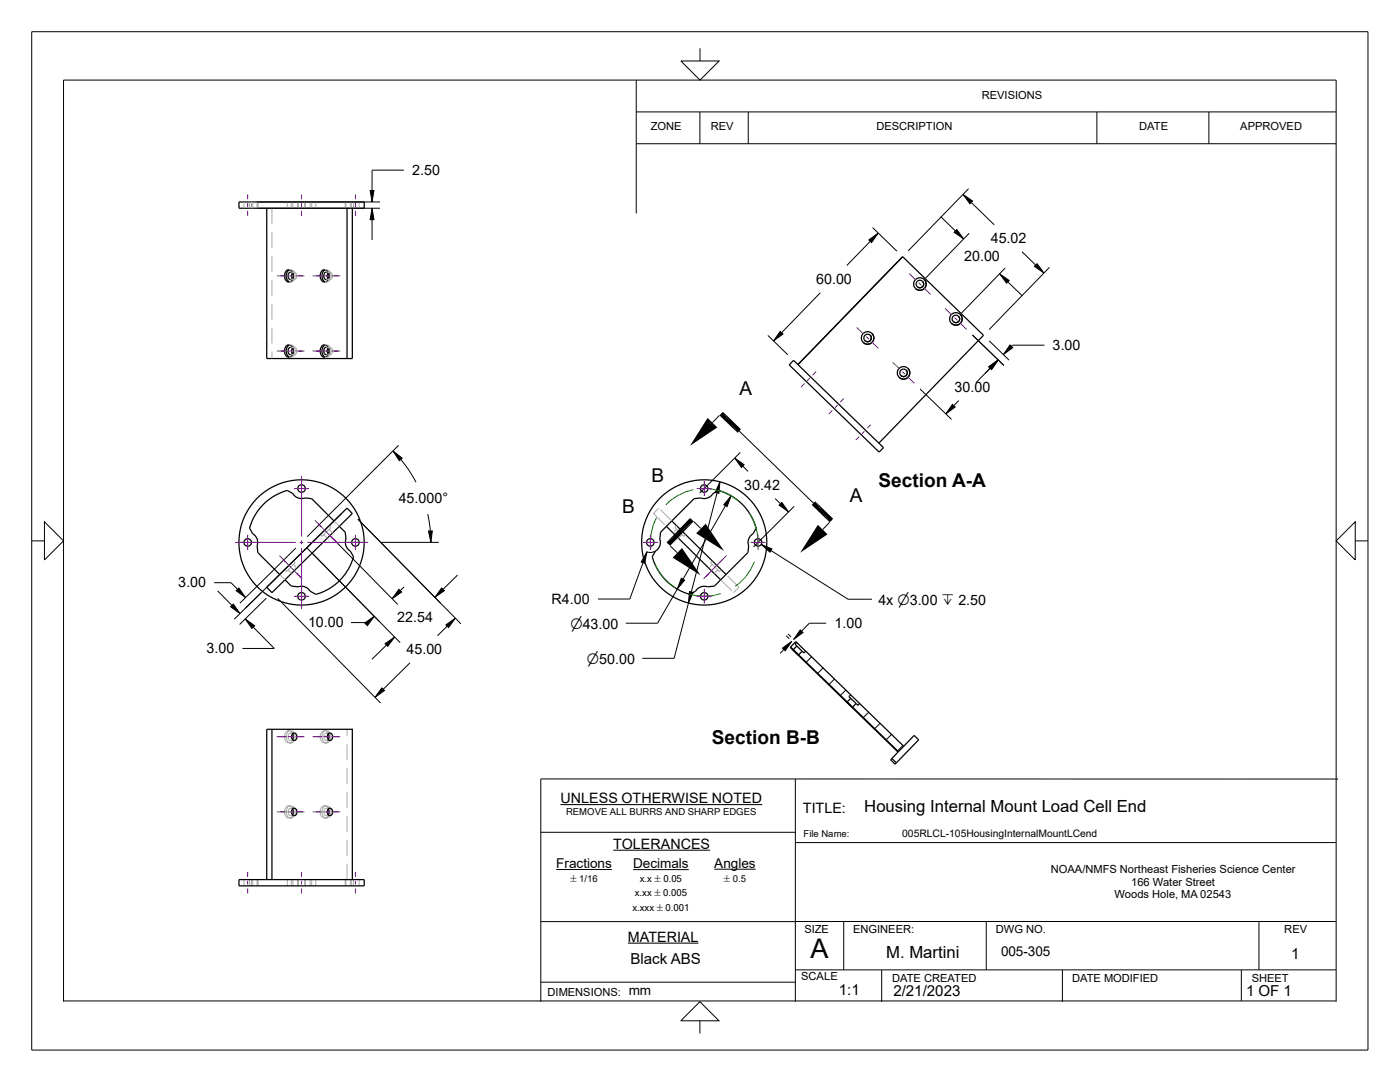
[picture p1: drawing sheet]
<svg xmlns="http://www.w3.org/2000/svg" width="279mm" height="216mm" viewBox="0 0 279 216" stroke-linecap="round" stroke-linejoin="round" font-family="sans-serif">
<g fill="none" stroke="#000" stroke-width=".25">
<path d="M47.7 40.3h25v1.3h-25zM53.2 41.6v29.9h17.1v-29.9M57.2 54a1.03 1.03 0 0 1 1.2 .2 1.03 1.03 0 0 1 .1 1.2 .86 .86 0 0 1-.8 .9 .86 .86 0 0 1-.9-.9v-.7zM57.7 54.5a.63 .63 0 0 1 .8 .1 .63 .63 0 0 1 0 .8 .53 .53 0 0 1-.7 .3 .53 .53 0 0 1-.3-.6zM57.8 53.8a1.39 1.39 0 0 0 0 2.5M58.4 54.5l-.2 .4 .2 .7M64.2 54.1a.87 .87 0 0 1 1.1-.1 .87 .87 0 0 1 .4 .9 .99 .99 0 0 1-.3 1.1 .99 .99 0 0 1-1.1 .1l-.4-.9 .1-.6zM64.8 54.5a.64 .64 0 0 1 .8 .1 .64 .64 0 0 1 0 .8 .54 .54 0 0 1-.7 .3 .54 .54 0 0 1-.3-.6zM65 53.8a1.41 1.41 0 0 0 0 2.5M65.5 54.5l-.2 .4 .2 .7M69.3 41.6v29.9M180.1 51.2h.1"/>
<path d="M180.1 51.2l-20.9 21.5M180.1 51.2l16.2 15.7-20.9 21.5M184.5 55.8a1.25 1.25 0 0 1 0 1.7 1.25 1.25 0 0 1-1.8 .1M184.5 55.8a1.26 1.26 0 0 1 0 1.7 1.26 1.26 0 0 1-1.8 .1M184.5 55.8a1.25 1.25 0 0 0-1.8 0 1.25 1.25 0 0 0 0 1.8M57.2 69a.94 .94 0 0 1 1 .1 .94 .94 0 0 1 .4 .9 .92 .92 0 0 1-.4 1.1 .92 .92 0 0 1-1.1-.1l-.3-1 .1-.6zM57.7 69.4a.72 .72 0 0 1 .9 .5 .72 .72 0 0 1-.4 .8 .74 .74 0 0 1-.7-.5 .74 .74 0 0 1 .2-.8zM57.8 68.8a1.41 1.41 0 0 0 0 2.5M58.4 69.5l-.1 .1a.97 .97 0 0 0 .1 1M64.2 69a.91 .91 0 0 1 1.1 0 .91 .91 0 0 1 .4 1 .92 .92 0 0 1-.4 1.1 .92 .92 0 0 1-1.1-.1l-.3-.8 .1-.6zM64.8 69.5a.58 .58 0 0 1 .7 0 .58 .58 0 0 1 .2 .7 .57 .57 0 0 1-.7 .6 .57 .57 0 0 1-.4-.9zM65 68.8a1.43 1.43 0 0 0 0 2.5"/>
<path d="M65.5 69.5l-.2 .4 .2 .7M158.4 71.9l17.9 17.4-.8 .9-18-17.4zM174 66.5a1.24 1.24 0 0 1 0 1.8 1.24 1.24 0 0 1-1.7 0M180.8 73.9a.76 .76 0 0 0-1 0 .76 .76 0 0 0 0 1M180.8 73.9a.76 .76 0 0 1 0 1 .76 .76 0 0 1-1 0M180.8 73.9a.76 .76 0 0 1 .1 1 .76 .76 0 0 1-1.1 0M53.2 117.2l16.1-15.8 1 1.1-16 15.8zM66.7 103.9l-4.5-4.4-1.3-.1a2.01 2.01 0 0 1-2.4-.9l-1.2-.6a10.8 10.8 0 0 0-7.5 7.5l.6 1.1a1.98 1.98 0 0 1 .9 2.4l.2 1.4 4.3 4.3M67.7 105l1.2 1.2 .1 1.3a2.02 2.02 0 0 0 .9 2.5l.6 1.1a10.7 10.7 0 0 1-7.5 7.5l-1.1-.6a2.05 2.05 0 0 0-2.4-.9l-1.4-.2-1.2-1.2M131.8 106.2l6.7-6.7 1.4-.1a2.01 2.01 0 0 0 2.4-.9l1.1-.6a10.8 10.8 0 0 1 7.5 7.5l-.6 1.1a1.98 1.98 0 0 0-.9 2.4l-.1 1.4-6.7 6.6-1.4 .2a2.09 2.09 0 0 0-2.4 .9l-1.1 .6a10.6 10.6 0 0 1-7.5-7.5l.6-1.1a2.02 2.02 0 0 0 .9-2.5zM133 105l10.8 10.7M134.1 103.9l10.8 10.7"/>
<path d="M157.8 129.1l-.1 .1 21.5 20.9M157.8 129.1l.5 .5M158.3 129.7l1 1zM158.3 129.6l10.8 10.5M159 128.2l-.2-.2-1 1.1M159 128.2l-.3 .3 .3 .4M159 128.2l1.8 1.7M159 128.9h.1M159 128.9l-.7 .7M159 128.9l1.1 1M160.1 129.9l-.7 .8M160.8 129.9l-.4 .4-.3-.4"/>
<path d="M160.8 129.9l9 8.7M169.8 139.3l1.1 1.1M169.8 138.6l-.4 .4 .4 .3M169.8 139.3l-.7 .8M169.8 138.6l1.8 1.8M54.3 145.5v30M54.3 145.5h16v30M54.3 145.5h-1.1v30M58.4 146.4a.63 .63 0 0 1 .8 .2 .63 .63 0 0 1 0 .8 .56 .56 0 0 1-.8 .3 .56 .56 0 0 1-.2-.8zM58.4 146.5l.1 .4-.1 .7M65.5 146.5l.2 .4-.2 .7M65.5 146.4a.63 .63 0 0 1 .8 .2 .63 .63 0 0 1 0 .8 .53 .53 0 0 1-.7 .3 .53 .53 0 0 1-.3-.7z"/>
<path d="M169 140.1l1.1 1.1M169.1 140.1l1.1 1M170.2 141.1l9.1 8.9M170.9 140.4l.3 .3 .4-.3M170.9 140.4l-.7 .7M171.6 140.4l8.8 8.5M178 151.3l-.3 .3 .9 .9 .3-.3M178 151.3l.9 .9M179.3 150l-1.3 1.3M180.4 148.9l2-2.2 .9 .9-4.4 4.6M180.4 148.9l-1.1 1.1M47.7 175.5h25v1.3h-25z"/>
<path d="M58.4 161.4l.1 .5-.1 .7M58.5 161.4a.68 .68 0 0 1 .7 .3 .68 .68 0 0 1-.1 .8 .6 .6 0 0 1-.8 .1 .6 .6 0 0 1-.1-.8zM65.5 161.4l.2 .5-.2 .7M65.6 161.4a.72 .72 0 0 1 .8 .4 .72 .72 0 0 1-.4 .9 .74 .74 0 0 1-.7-.5 .74 .74 0 0 1 .3-.8z"/>
<circle cx="183.6" cy="56.7" r=".75"/>
<circle cx="173.1" cy="67.4" r="1.25"/>
<circle cx="173.2" cy="67.4" r=".75"/>
<circle cx="180.3" cy="74.4" r="1.25"/>
<circle cx="190.8" cy="63.6" r=".75"/>
<circle cx="190.8" cy="63.6" r="1.25"/>
<circle cx="60.2" cy="97.5" r=".75"/>
<circle cx="140.5" cy="97.5" r=".75"/>
<circle cx="49.4" cy="108.2" r=".75"/>
<circle cx="60.2" cy="119" r=".75"/>
<circle cx="60.2" cy="108.2" r="12.5"/>
<circle cx="70.9" cy="108.2" r=".75"/>
<circle cx="129.8" cy="108.2" r=".75"/>
<circle cx="140.5" cy="108.2" r="12.5"/>
<circle cx="140.5" cy="119" r=".75"/>
<circle cx="151.3" cy="108.2" r=".75"/>
</g>
<g fill="none" stroke="#aaa" stroke-width=".2" stroke-dasharray="3.2 1.6" stroke-linecap="butt">
<path d="M48.7 41.6v-1.3M49.8 40.3v1.3M50.2 41.6v-1.3M50.4 41.6v-1.3M51.3 40.3v1.3M51.4 41.6v-1.3M51.5 41.6v-1.3M54.3 41.6v29.9M57.3 41.6v-1.3M57.7 56.3h.3M57.7 53.8h.3M57.8 56.3h.2"/>
<path d="M58 54.3h.7M58 53.8h-.2M58 56.3a1.32 1.32 0 0 0 .9-1.2 1.32 1.32 0 0 0-.9-1.3M58 55.8h.7M58.1 40.3v1.3M58.4 55.6l.3 .2M58.5 40.3v1.3M58.7 54.3l-.3 .2M58.7 55.8a.8 .8 0 0 0 .5-.8 .8 .8 0 0 0-.5-.7M59.4 41.6v-1.3M59.5 41.6v-1.3M60.9 41.6v-1.3"/>
<path d="M61.9 40.3v1.3M62.2 40.3v1.3M63 41.6v-1.3M64.8 53.8h.4M64.8 56.3h.4M65 56.3h.2M65.2 53.8h-.2M65.2 54.3h.6M65.2 56.3a1.32 1.32 0 0 0 .8-1.2 1.32 1.32 0 0 0-.8-1.3M65.2 55.8h.6M65.5 55.6l.3 .2M65.8 54.3l-.3 .2"/>
<path d="M65.8 55.8a.8 .8 0 0 0 .6-.8 .8 .8 0 0 0-.6-.7M68.9 41.6v-1.3M69 40.3v1.3M69.9 41.6v-1.3M70.2 41.6v-1.3M70.5 40.3v1.3M71.7 41.6v-1.3M57.7 68.8h.3M57.7 71.3h.3M57.8 71.3h.2M58 71.3a1.32 1.32 0 0 0 .9-1.3 1.32 1.32 0 0 0-.9-1.2M58 69.3h.7"/>
<path d="M58 70.8h.7M58 68.8h-.2M58.4 70.6l.3 .2M58.7 70.8a.8 .8 0 0 0 .5-.7 .8 .8 0 0 0-.5-.8M58.7 69.3l-.3 .2M64.8 71.3h.4M64.8 68.8h.4M65 71.3h.2M65.2 68.8h-.2M65.2 70.8h.6M65.2 69.3h.6M65.2 71.3a1.32 1.32 0 0 0 .8-1.3 1.32 1.32 0 0 0-.8-1.2"/>
<path d="M65.5 70.6l.3 .2M65.8 70.8a.8 .8 0 0 0 .6-.7 .8 .8 0 0 0-.6-.8M65.8 69.3l-.3 .2M56.8 113.7l.3 .3M56.9 115.7l-1.1-1.1M57.1 114l.9-.8M57.5 113.7l.7 .7M58 113.2l.9-.9M58.5 112.6l.7 .7M58.6 111.9l.3 .4M63.9 106.7l.4 .3M64.3 107l.9-.8"/>
<path d="M64.6 106.7l.7 .7M65.2 106.2l.8-.9M65.7 104.9l.3 .4M65.7 105.6l.7 .7M66.7 103.9l1 1.1M130.4 102.5l2.6 2.5M131.5 101.4l-1.1 1.1M134.1 103.9l-2.6-2.5M134.7 105.3l1.8 1.7M135 105.6l-.7 .7M135 104.9l-.3 .4M136.1 106.7l-.7 .7"/>
<path d="M136.8 106.7l-.3 .3M141.8 112.3l1.8 1.7M142.2 112.6l-.7 .7M142.2 111.9l-.4 .4M143.2 113.7l-.7 .7M143.8 115.7l2.6 2.6M143.9 113.7l-.3 .3M146.4 118.3l1.1-1.1M147.5 117.2l-2.6-2.6M57.7 145.8a1.34 1.34 0 0 0-.9 1.2 1.34 1.34 0 0 0 .9 1.3M57.7 145.8h.3M57.7 148.3a1.33 1.33 0 0 0 .9-1.3 1.33 1.33 0 0 0-.9-1.2"/>
<path d="M57.7 148.3h.3M58 146.3a.8 .8 0 0 0-.5 .7 .8 .8 0 0 0 .5 .8M58 148.3a1.34 1.34 0 0 0 .9-1.3 1.34 1.34 0 0 0-.9-1.2M58 145.8a1.34 1.34 0 0 0-.9 1.2 1.34 1.34 0 0 0 .9 1.3M58 146.3h.7M58 147.8l.4-.2M58 147.8h.7M58.4 146.5l-.4-.2M64.8 148.3h.4M64.8 145.8a1.34 1.34 0 0 0-.9 1.2 1.34 1.34 0 0 0 .9 1.3M64.8 145.8h.4M64.8 148.3a1.34 1.34 0 0 0 .9-1.3 1.34 1.34 0 0 0-.9-1.2"/>
<path d="M65.2 145.8a1.34 1.34 0 0 0-.9 1.2 1.34 1.34 0 0 0 .9 1.3M65.2 147.8h.6M65.2 146.3a.79 .79 0 0 0-.6 .7 .79 .79 0 0 0 .6 .8M65.2 147.8l.3-.2M65.2 146.3h.6M65.2 148.3a1.34 1.34 0 0 0 .8-1.3 1.34 1.34 0 0 0-.8-1.2M65.5 146.5l-.3-.2M48.7 175.5v1.3M49.8 176.8v-1.3M50.2 175.5v1.3M50.4 175.5v1.3M51.3 176.8v-1.3"/>
<path d="M51.4 175.5v1.3M51.5 175.5v1.3M57.3 175.5v1.3M57.7 160.8a1.32 1.32 0 0 0-.9 1.2 1.32 1.32 0 0 0 .9 1.3M57.7 163.3a1.31 1.31 0 0 0 .9-1.3 1.31 1.31 0 0 0-.9-1.2M57.7 163.3h.3M57.7 160.8h.3M58 161.3h.7M58 162.8h.7M58 161.3a.78 .78 0 0 0-.5 .7 .78 .78 0 0 0 .5 .8M58 163.3a1.32 1.32 0 0 0 .9-1.3 1.32 1.32 0 0 0-.9-1.2M58 160.8a1.32 1.32 0 0 0-.9 1.2 1.32 1.32 0 0 0 .9 1.3"/>
<path d="M58 162.8l.4-.2M58.1 176.8v-1.3M58.4 161.4l-.4-.1M58.5 176.8v-1.3M59.4 175.5v1.3M59.5 175.5v1.3M60.9 175.5v1.3M61.9 176.8v-1.3M62.2 176.8v-1.3M63 175.5v1.3M64.8 163.3h.4M64.8 160.8h.4"/>
<path d="M64.8 160.8a1.32 1.32 0 0 0-.9 1.2 1.32 1.32 0 0 0 .9 1.3M64.8 163.3a1.32 1.32 0 0 0 .9-1.3 1.32 1.32 0 0 0-.9-1.2M65.2 163.3a1.32 1.32 0 0 0 .8-1.3 1.32 1.32 0 0 0-.8-1.2M65.2 161.3a.77 .77 0 0 0-.6 .7 .77 .77 0 0 0 .6 .8M65.2 162.8h.6M65.2 162.8l.3-.2M65.2 160.8a1.32 1.32 0 0 0-.9 1.2 1.32 1.32 0 0 0 .9 1.3M65.2 161.3h.6M65.5 161.4l-.3-.1M68.9 175.5v1.3M69 176.8v-1.3M69.3 175.5v-30"/>
<path d="M69.9 175.5v1.3M70.2 175.5v1.3M70.5 176.8v-1.3M71.7 175.5v1.3"/>
</g>
<g fill="none" stroke="#000" stroke-width=".2">
<path d="M6.3 6.3h266.7v203.2h-266.7zM127 16v26.6M135.9 12.2h7.6l-3.8 3.8zM139.7 9.6v2.6M73.9 38h.7l-.3 2.3zM80.6 34h-6.3v4M127 22.3h139.7M127 28.7h139.7M139.7 22.3v6.4M149.3 22.3v6.4M192.2 38.8l1.9 1.3-.5 .6zM193.3 37.7l-12.1 12.4"/>
<path d="M218.9 22.3v6.4M241.3 22.3v6.4M51.2 41.6h24.6M51.2 40.3h24.6M74.3 41.6l.3 2.2h-.7zM74.3 43.8v4.1M163.7 58.4l-7.7 8M173.4 47.9l1.9-1.4-1.4 1.9zM173.7 48.2l-4.7 4.8M174.1 45.4l4.9 4.7M187.7 43.2l3 2.9M190.9 45.8l1.4 1.9-1.9-1.3z"/>
<path d="M193.4 46.5l-8.7 9M193.8 40.4l4.6 4.5M199.5 54.6l1.9 1.4-.5 .5zM200.6 53.5l-8.7 9M201.1 56.2l2.9 2.9M204 50.2l2.7 2.7M207 52.6l1.3 1.9-1.9-1.4zM209.4 53.3l-12 12.5M153.2 66.9l4 3.9M155.7 66.1l.6 .6-1.9 1.3zM183.6 77.6l6.3 6.1M191.3 79.9l-.9 1"/>
<path d="M194.1 66.8l6.2 6.1M197.3 73.2l1.9-1.4-1.3 1.9zM197.4 68l4 3.9M197.6 73.5l-2.8 2.9M201.6 68.8l.5 .6-1.8 1.3zM208.4 68.9h-6.3l-.3 .2M78.4 90l1.9 1.4-.6 .5zM79.5 88.9l-18.2 18.2M80 91.7l1.4 1.8 1.6 2.7M143.1 98.3l-5.1 19.8M143.6 82.9l-1.4 1.4M143.7 96.1l-.2 2.3-.8-.1z"/>
<path d="M143.9 82.5l22 21.4M145.9 98.9l-.8 2.2-.7-.4zM146.6 91.4l1.9 1.3-.5 .6zM147.7 90.3l-8.1 8.1M148.3 93l1 1.1M154.7 99.5l1.1 1M190.1 80.7l.5 .5-1.8 1.4zM6.3 107.9h2.6M8.9 104.1l3.8 3.8-3.8 3.8zM42.7 116.3h3.4l1.3 1.3M43.4 117.9l2.9 2.9M47.7 117.3l1.3 1.9-1.9-1.3z"/>
<path d="M53.1 119.4l-5.3 5.2M55.4 119.4l20.5 20.9M59.1 109.3l-11.2 11.1M61.3 109.4l18.6 18.8M65.9 106.9l13.5 13.7M68.1 102.5l-21.3 21M71.4 103.6l20.6 20.9M76.1 108.2h11.5M79.6 117.6l.6 .5-1.9 1.4zM80.6 117.1l-.7 .8M85.4 102.6l.5 3.4M85.5 106l.8-.1-.3 2.3z"/>
<path d="M88.1 117.3l.6 .6-1.9 1.3zM91.3 114.7l-2.9 2.9M128.3 112.3l-2.6 7.2h-6.4M130.8 110l-.8 .2-.9-.1-1.1 2 .7 .3 .4-2.3M133.7 108.9l1.5 1.4M135.2 117.5l.8-2.1 .6 .4-1.4 1.7-4 6.9h-6.3M138.1 103.7l-4.7 4.8M138.4 104.1l1.5 1.4M144.8 100.9l-8.5 14.7M151.9 108.6l2.2 .9-.5 .7zM153.9 109.9l15.3 9.7h4.8M155.5 100.8l.5-.5 1.4 1.9z"/>
<path d="M158.5 101l-8.1 8.1M165.6 104.2l-1.4 1.5M266.7 107.9l3.8-3.8v7.6zM270.5 107.9h2.5M46 121.1l.6-.6 1.3 1.9zM48.9 123.5l1.9 1.4-.5 .5zM50.5 125.1l4.2 4.3h-6.3M70.1 124.2h3.3l-.3 .4M72.8 124.3l1.9-1.3-1.4 1.8zM76.2 137.3l.5 .5-1.9 1.3zM76.9 128.4l1.9-1.3-1.4 1.9zM77.1 128.7l-2.9 2.9"/>
<path d="M81.8 132.2l-5.3 5.3M89 124.7l1.9-1.3-1.4 1.8zM89.2 124.9l-1.9 2M137.4 120.3l.2-2.3 .7 .2-.9 2.1-2.9 11.1h-6.3M156.2 129.3l1.8-1.3-1.3 1.9zM156.4 129.6l-.7 .8M156.9 126.9l.6 .5M157.2 126.5l.7 .6M159.7 125.7l.6 .5-1.9 1.4zM162 131.1l-1.1 1M164.3 133.3l-1.1 1M164.9 124.4h-3.4l-1.5 1.5"/>
<path d="M166.5 135.5l-1 1M168.8 137.7l-1.1 1M158.7 155.4v44.5M173.4 142.1l-1.1 1.1M175.6 144.3l-1 1.1M177.9 146.5l-1 1.1M180.2 148.8l-1.1 1M267 155.4h-159.1v44.5M107.9 166.1h50.8M111 173.5h11.1M126.3 173.5h11.2M142.6 173.4h8.2"/>
<path d="M158.7 168.1h108M12.7 199.7h254M107.9 196h50.8M107.9 183.9h50.8M139.7 199.9l3.8 3.8h-7.6zM158.7 193.5h108M158.7 183.9h108M168.4 183.9v9.6M176 193.5v6.4M196.8 183.9v9.6M212 193.5v6.4M247.7 193.5v6.2"/>
<path d="M251.2 183.9v9.6M266.7 199.9v-183.9h-254v183.9M139.7 203.7v2.5"/>
</g>
<g fill="#000">
<path d="M192.3 38.9l1.3 1.8 .5-.6zM173.4 47.9l.6 .5 1.2-1.8zM199.6 54.7l1.3 1.8 .5-.5zM197.3 73.2l.6 .5 1.3-1.8zM78.5 90l1.2 1.9 .6-.5zM144.3 82.2l2.9 4.2 .7-.7zM145.8 99.1l-1.4 1.6 .7 .4 .8-2.1zM146.7 91.5l1.3 1.8 .5-.6zM133 108.2l.8 .7 4.6-4.8zM152 108.7l1.7 1.5 .4-.7zM162.8 100.1l2.8 4.1 .7-.7zM49 123.6l1.3 1.8 .5-.5z"/>
<path d="M72.8 124.3l.5 .5 1.4-1.8zM76.9 128.4l.5 .6 1.3-1.8zM89 124.7l.5 .5 1.3-1.8zM156.2 129.3l.5 .6 1.3-1.9z"/>
<path d="M73.9 38h.7l-.3 2.3z" fill-rule="evenodd"/>
<path d="M74.3 41.6l.3 2.2h-.7z" fill-rule="evenodd"/>
<path d="M190.9 45.8l-.5 .6 1.9 1.2z" fill-rule="evenodd"/>
<path d="M206.9 52.6l-.5 .5 1.9 1.3z" fill-rule="evenodd"/>
<path d="M155.7 66.1l-1.3 1.9 1.9-1.3z" fill-rule="evenodd"/>
<path d="M201.6 68.9l-1.3 1.8 1.8-1.3z" fill-rule="evenodd"/>
<path d="M141.2 83.4l-3.5 5.5 5.5-3.6z" fill-rule="evenodd"/>
<path d="M143.7 96.2l-.2 2.2-.8-.1z" fill-rule="evenodd"/>
<path d="M144.3 82.2l-.7 .7 3.5 3.4z" fill-rule="evenodd"/>
<path d="M190.1 80.7l-1.3 1.8 1.8-1.3z" fill-rule="evenodd"/>
<path d="M47.7 117.3l-.6 .6 1.9 1.3z" fill-rule="evenodd"/>
<path d="M79.6 117.6l-1.3 1.8 1.9-1.3z" fill-rule="evenodd"/>
<path d="M85.5 106h.8l-.3 2.2z" fill-rule="evenodd"/>
<path d="M88.1 117.3l-1.3 1.8 1.9-1.2z" fill-rule="evenodd"/>
<path d="M129.1 110.2l-.4 2.2-.7-.3z" fill-rule="evenodd"/>
<path d="M136 115.4l-.8 2.1 1.4-1.7z" fill-rule="evenodd"/>
<path d="M136.1 109.4l-1.9 1.9 5.6 3.5z" fill-rule="evenodd"/>
<path d="M137.6 118l.7 .2-.9 2.1z" fill-rule="evenodd"/>
<path d="M137.7 103.4l-4.6 4.7 5.3-4z" fill-rule="evenodd"/>
<path d="M139.9 105.5l-1 .9 5.6 3.5-3.7-5.4z" fill-rule="evenodd"/>
<path d="M155.5 100.8l1.8 1.3-1.2-1.8z" fill-rule="evenodd"/>
<path d="M162.7 100.1l-.7 .7 3.5 3.4z" fill-rule="evenodd"/>
<path d="M163.2 104.8l-3.5 5.5 5.4-3.7z" fill-rule="evenodd"/>
<path d="M46 121.1l1.9 1.3-1.3-1.8z" fill-rule="evenodd"/>
<path d="M76.2 137.3l-1.3 1.8 1.8-1.3z" fill-rule="evenodd"/>
<path d="M159.7 125.7l-1.2 1.9 1.8-1.4z" fill-rule="evenodd"/>
</g>
<g fill="none" stroke="#801196" stroke-width=".2">
<path d="M49.4 38.8v1M60.2 38.8v1M70.9 38.8v1M49.4 40.5v.8M49.4 42.1v1M55.2 55.1h2M57.5 55.1h1.3M59 55.1h1.8M60.2 40.5v.8M60.2 42.1v1M62.4 55.1h1.9M64.6 55.1h1.3"/>
<path d="M66.1 55.1h1.8M70.9 40.5v.8M70.9 42.1v1M181.4 54.6l1.4 1.3M183.3 56.4l.6 .5M184.4 57.5l1.4 1.3M55.2 70h2M57.5 70h1.3M59 70h1.8M62.4 70h1.9M64.6 70h1.3M66.1 70h1.8"/>
<path d="M160.6 76.5l-.7 .7M161.6 75.4l-.5 .6M162.9 74.1l-.7 .8M168.4 79.5l-.7 .7M171 65.3l1.3 1.3M172.9 67.2l.5 .5M174 68.2l1.3 1.3M178.2 72.3l1.3 1.3M180 74.1l.6 .6M181.1 75.2l1.4 1.3M188.6 61.5l1.3 1.3M190.5 63.4l.6 .5"/>
<path d="M191.6 64.4l1.3 1.3M58.7 97.5h3M60.2 95v12.1M139 97.5h3M140.5 96v3M166.1 81.9l-.7 .7M167.2 80.8l-.6 .5M171.5 87.1l-.7 .7M172.6 86l-.6 .6M173.8 84.7l-.7 .7M46.9 108.2h12.1M49.4 106.7v3"/>
<path d="M55.7 110.8l1.3 1.4M56.4 111.5l2.2 2.3M58.7 113.8l1.3 1.3M58.7 119h3M59.2 114.3l1.1 1.2M59.8 108.2h.8M60.2 107.8v.8M60.2 109.4v12.1M61.3 108.2h12.1M62.8 103.8l1.4 1.4M63.5 104.5l1.2 1.2M64.7 105.7l2.4 2.4"/>
<path d="M66.3 107.3l1.1 1.2M70.9 106.7v3M128.3 108.2h3M129.8 106.7v3M136 105.7l-2.7 2.8M137.2 104.5l-1.2 1.2M137.9 103.8l-1.4 1.4M139 119h3M140.5 117.5v3M144.3 111.5l-3.9 4M145 110.8l-1.3 1.4M149.8 108.2h3"/>
<path d="M151.3 106.7v3M55.2 147h2M57.5 147h1.3M59 147h1.8M62.4 147h1.9M64.6 147h1.3M66.1 147h1.8M49.4 174v1M49.4 175.7v.8M49.4 177.3v1M55.2 162h2M57.5 162h1.3"/>
<path d="M59 162h1.8M60.2 174v1M60.2 175.7v.8M60.2 177.3v1M62.4 162h1.9M64.6 162h1.3M66.1 162h1.8M70.9 174v1M70.9 175.7v.8M70.9 177.3v1"/>
</g>
<path d="M151.3 108.2a10.7 10.7 0 0 0-15.1-9.8 10.7 10.7 0 0 0-3 17.7 10.7 10.7 0 0 0 17.4-4.2l.5-1.8 .2-1.9" fill="none" stroke="#158010" stroke-width=".2" stroke-dasharray="6.3 3.2" stroke-linecap="butt"/>
<path d="M111.8 160.5h40.3M122.4 169.7h19.3M125.3 188.2h14.1" fill="none" stroke="#000" stroke-width=".21"/>
<text font-size="5.4" x="161.8" y="191.1">A</text>
<g font-size="3.8">
<text x="147.6" y="78.8">A</text>
<text x="130" y="96.1">B</text>
<text x="169.6" y="100.2">A</text>
<text x="175.3" y="97.1">Section A-A</text>
<text x="124.2" y="102.4">B</text>
<text x="142.1" y="148.4">Section B-B</text>
</g>
<g font-size="3.3">
<text x="172.5" y="162">Housing Internal Mount Load Cell End</text>
<text x="176.8" y="191.2">M. Martini</text>
</g>
<g font-size="3">
<text x="257.7" y="191.3">1</text>
<text x="125.8" y="192.3">Black ABS</text>
<text x="167.4" y="198.6">1:1</text>
<text x="178.3" y="198.7">2/21/2023</text>
<text x="248.7" y="198.8">1 OF 1</text>
</g>
<g font-size="2.9">
<text x="82.3" y="34.9">2.50</text>
<text x="192.4" y="52.1">20.00</text>
<text x="197.7" y="48.5">45.02</text>
<text x="162.9" y="56.6">60.00</text>
<text x="210.1" y="69.8">3.00</text>
<text x="190.5" y="78.1">30.00</text>
<text x="79.6" y="100.4">45.000°</text>
<text x="148.5" y="97.7">30.42</text>
<text x="35.6" y="117.2">3.00</text>
<text x="61.5" y="125.2">10.00</text>
<text x="79.3" y="124.1">22.54</text>
<text x="110.1" y="120.5">R4.00</text>
<text x="113.8" y="125.4">n43.00</text>
<text x="166.5" y="125.3">1.00</text>
<text x="175.3" y="120.6">4x n3.00 x 2.50</text>
<text x="41.2" y="130.3">3.00</text>
<text x="81.1" y="130.5">45.00</text>
<text x="117.1" y="132.4">n50.00</text>
<text x="111.9" y="160.3">UNLESS OTHERWISE NOTED</text>
<text x="160.2" y="162.1">TITLE:</text>
<text x="122.4" y="169.4">TOLERANCES</text>
<text x="125.3" y="187.9">MATERIAL</text>
</g>
<g font-size="2.7">
<text x="111" y="173.2">Fractions</text>
<text x="126.4" y="173.2">Decimals</text>
<text x="142.6" y="173.2">Angles</text>
<text x="199.8" y="190.8">005-305</text>
<text x="125.5" y="198.6">mm</text>
</g>
<g font-size="2.2">
<text x="195.9" y="19.7">REVISIONS</text>
<text x="129.9" y="25.9">ZONE</text>
<text x="141.8" y="25.9">REV</text>
<text x="174.9" y="25.9">DESCRIPTION</text>
<text x="227.4" y="25.9">DATE</text>
<text x="247.5" y="25.9">APPROVED</text>
<text x="209.7" y="174.3">NOAA/NMFS Northeast Fisheries Science Center</text>
<text x="222.4" y="179.2">Woods Hole, MA 02543</text>
<text x="225.8" y="176.7">166 Water Street</text>
<text x="160.5" y="186.2">SIZE</text>
<text x="170.2" y="186.2">ENGINEER:</text>
<text x="198.7" y="186.2">DWG NO.</text>
<text x="256.3" y="186.2">REV</text>
<text x="159.9" y="195.6">SCALE</text>
<text x="178" y="195.9">DATE CREATED</text>
<text x="214" y="196">DATE MODIFIED</text>
<text x="249.8" y="196">SHEET</text>
<text x="109.3" y="198.6">DIMENSIONS:</text>
</g>
<text font-size="2.1" x="180.1" y="166.9">005RLCL-105HousingInternalMountLCend</text>
<g font-size="1.9">
<text x="113" y="162.6">REMOVE ALL BURRS AND SHARP EDGES</text>
<text x="160.4" y="167">File Name:</text>
<text x="113.8" y="176">`1/16</text>
<text x="126.7" y="178.8">x.xx `0.005</text>
<text x="127.7" y="176">x.x `0.05</text>
<text x="144.5" y="175.9">`0.5</text>
<text x="126.2" y="181.7">x.xxx `0.001</text>
</g>
</svg>
